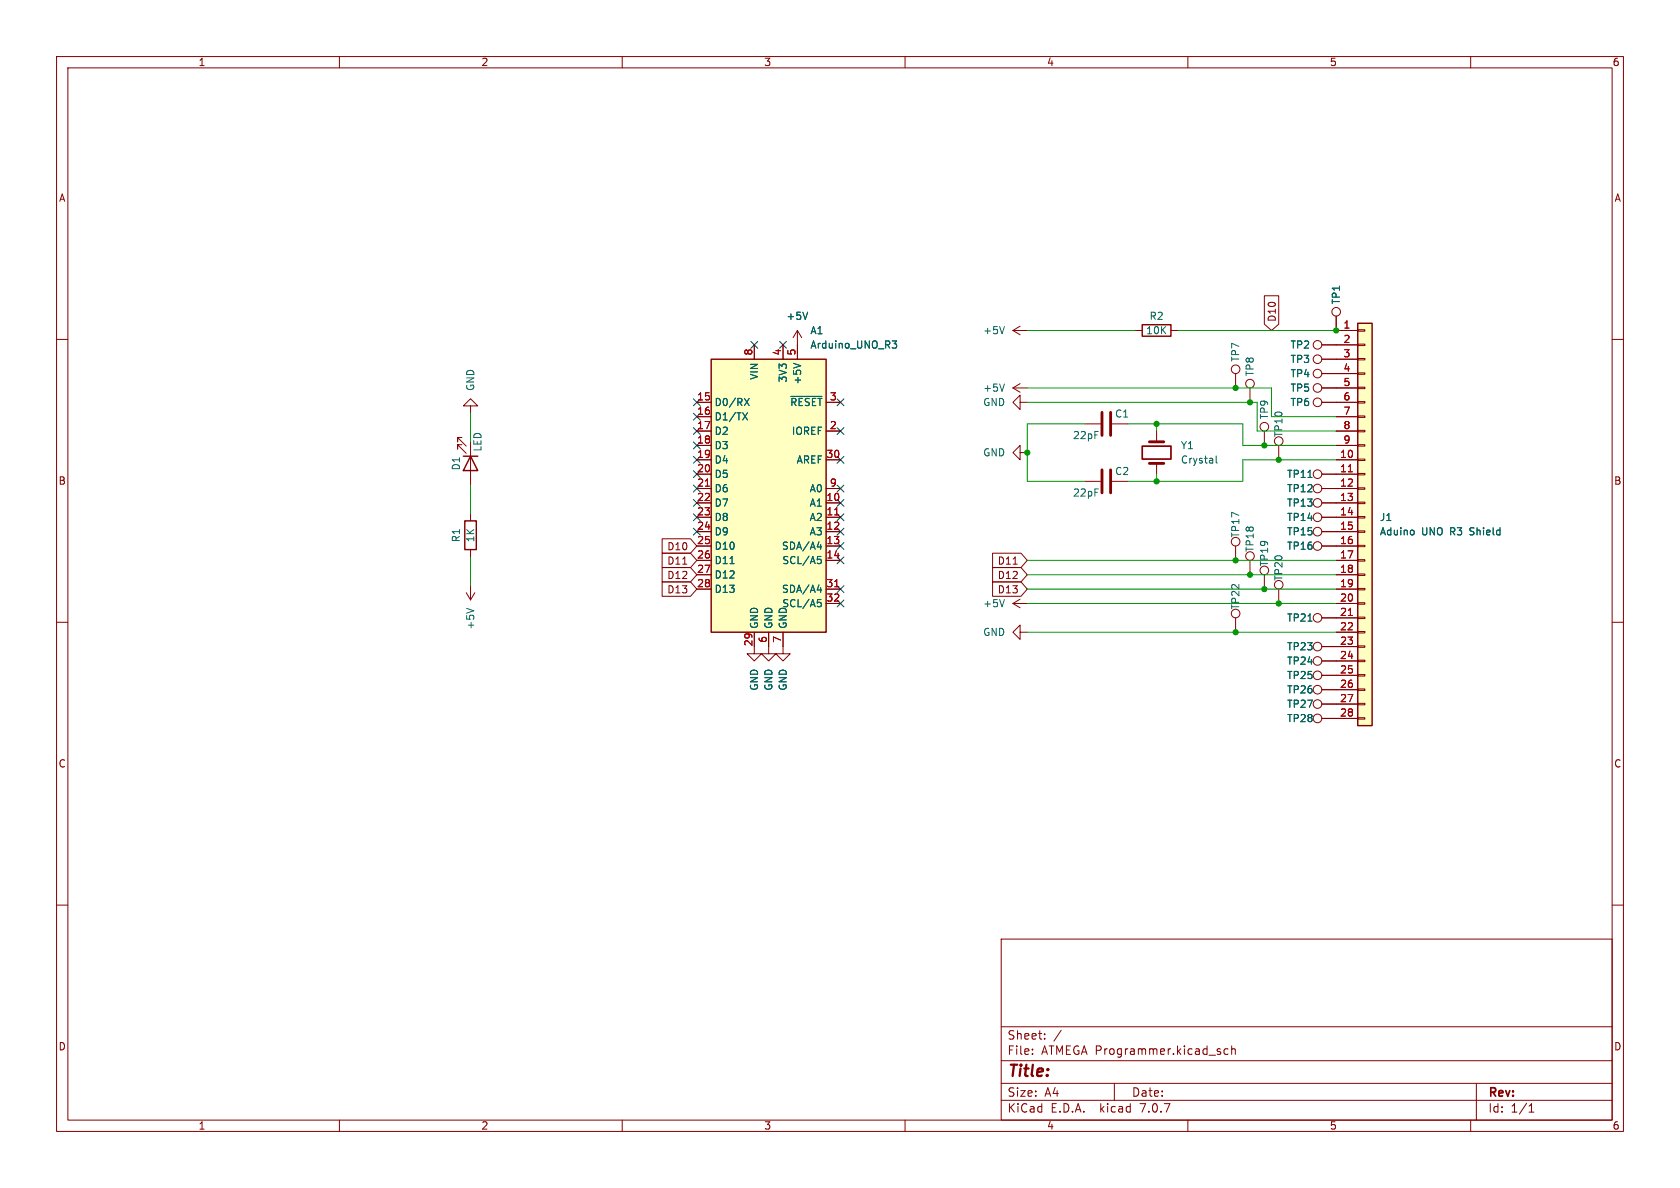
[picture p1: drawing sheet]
<svg xmlns="http://www.w3.org/2000/svg" width="297mm" height="210mm" viewBox="0 0 297 210" stroke-linecap="round" stroke-linejoin="round" font-family="sans-serif">
<g fill="none" stroke="#840000" stroke-width=".18">
<path d="M10 10h277v190h-277zM12 12h273v186h-273zM60 10v2M110 10v2M160 10v2M210 10v2M260 10v2M10 60h2M141 58.4l-.8 1.3M141 58.4v5.1M141 58.4l.7 1.3M179.1 58.4h2.5"/>
<path d="M179.1 58.4l1.2 .8M180.3 57.7l-1.2 .7M200.7 58.4h1.2M207 58.4h1.3M223.5 52.3h2.6v5l-1.3 1.1-1.3-1.1zM236.2 55.9v2.5h3.8M240 58.3h1.3v.2h-1.3zM285 60h2M81.7 77.3h-.8v.8v-.8l1.5 1.6M81.7 78.6h-.8v.8v-.8l1.5 1.5M83.2 71.8h1.3l-1.3-1.3-1.3 1.3h1.3v1.2M83.2 78.1v7.6"/>
<path d="M123.2 71.1h2.5M123.2 73.7h2.5M123.2 76.2h2.5M123.2 78.7h2.5M133.3 61v2.5M138.4 61v2.5M146 71.1h2.6M146 76.2h2.6M179.1 68.6l1.2 .7M179.1 68.6h2.5M180.3 71.1v-1.2l-1.2 1.2 1.2 1.3v-1.3h1.3M180.3 67.8l-1.2 .8"/>
<path d="M191.8 74.9h2.8M196.6 74.9h2.8M204.5 76.2v1.9M218.4 66v2.6M221 68.6v2.5M223.5 76.2v2.5M226.1 78.7v2.6M233.7 68.6h6.3M233.7 71.1h6.3M233.7 63.5h6.3M233.7 61h6.3M233.7 66h6.3"/>
<path d="M236.2 73.7h3.8M236.2 76.2h3.8M236.2 78.7h3.8M240 78.6h1.3v.3h-1.3zM240 76.1h1.3v.2h-1.3zM240 73.5h1.3v.3h-1.3zM240 71h1.3v.2h-1.3zM240 68.5h1.3v.2h-1.3zM240 65.9h1.3v.3h-1.3zM240 63.4h1.3v.2h-1.3zM240 60.8h1.3v.3h-1.3zM83.2 90.8v1.3"/>
<path d="M83.2 97.2v1.2M117.1 97.8h5l1.1 1.3-1.1 1.2h-5zM117.1 95.2h5l1.1 1.3-1.1 1.3h-5zM120.7 99.7h.7M123.2 86.4h2.5M123.2 96.5h2.5M123.2 94h2.5M123.2 91.4h2.5M123.2 88.9h2.5M123.2 83.8h2.5M123.2 81.3h2.5M123.2 99.1h2.5"/>
<path d="M146 86.4h2.6M146 96.5h2.6M146 94h2.6M146 91.4h2.6M146 88.9h2.6M146 81.3h2.6M146 99.1h2.6M175.5 97.8h5l1.1 1.3-1.1 1.2h-5zM179.1 99.7h.7M180.3 80v-1.3l-1.2 1.3 1.2 1.3v-1.3h1.3M191.8 85.1h2.8M196.6 85.1h2.8"/>
<path d="M204.5 81.9v1.9M218.4 96.5v2.6M221 99.1v2.5M233.7 86.4h6.3M233.7 96.5h6.3M233.7 94h6.3M233.7 91.4h6.3M233.7 88.9h6.3M233.7 83.8h6.3M236.2 81.3h3.8M236.2 99.1h3.8M240 98.9h1.3v.3h-1.3z"/>
<path d="M240 96.4h1.3v.2h-1.3zM240 93.9h1.3v.2h-1.3zM240 91.3h1.3v.3h-1.3zM240 88.8h1.3v.2h-1.3zM240 86.2h1.3v.3h-1.3zM240 83.7h1.3v.2h-1.3zM240 81.2h1.3v.2h-1.3zM10 110h2M82.4 104.8l.8 1.2M83.2 103.5v2.5M83.9 104.8l-.7 1.2M117.1 102.9h5l1.1 1.2-1.1 1.3h-5z"/>
<path d="M117.1 100.3h5l1.1 1.3-1.1 1.3h-5zM123.2 101.6h2.5M123.2 104.1h2.5M133.3 111.8v3.8h1.3l-1.3 1.2-1.2-1.2h1.2M135.9 111.8v3.8h1.3l-1.3 1.2-1.3-1.2h1.3M138.4 111.8v3.8h1.3l-1.3 1.2-1.2-1.2h1.2M146 104.1h2.6M146 106.7h2.6M175.5 102.9h5l1.1 1.2-1.1 1.3h-5zM175.5 100.3h5l1.1 1.3-1.1 1.3h-5zM179.1 106.7h2.5M179.1 106.7l1.2 .7"/>
<path d="M180.3 111.8v-1.3l-1.2 1.3 1.2 1.2v-1.2h1.3M180.3 105.9l-1.2 .8M218.4 109.2v2.6M223.5 101.6v2.5M226.1 104.1v2.6M233.7 109.2h6.3M233.7 114.3h6.3M233.7 116.8h6.3M233.7 119.4h6.3M236.2 101.6h3.8M236.2 104.1h3.8M236.2 106.7h3.8"/>
<path d="M236.2 111.8h3.8M240 119.3h1.3v.2h-1.3zM240 116.7h1.3v.3h-1.3zM240 114.2h1.3v.2h-1.3zM240 111.6h1.3v.3h-1.3zM240 109.1h1.3v.2h-1.3zM240 106.6h1.3v.2h-1.3zM240 104h1.3v.3h-1.3zM240 101.5h1.3v.2h-1.3zM285 110h2M233.7 124.5h6.3M233.7 121.9h6.3"/>
<path d="M233.7 127h6.3M240 126.9h1.3v.2h-1.3zM240 124.3h1.3v.3h-1.3zM240 121.8h1.3v.2h-1.3zM10 160h2M285 160h2M177 166h108v32h-108zM60 198v2M110 198v2M160 198v2M177 194.5h108M177 191.5h108"/>
<path d="M177 187.5h108M177 181.5h108M182.5 186.3v.1M182.5 185.5v.1M184.7 183.6v.1M184.7 182.8v.1M187.6 182.1l-1.3 2M197 191.5v3M210 198v2M215.7 186v.3M217.1 185.5l-.4-.1-.3 .3v.4l.1 .2h.6M217.7 185.5l.3-.1 .3 .1 .1 .9"/>
<path d="M217.7 184.9v1.5M260 198v2M261 191.5v6.5M270.3 196.6h.9M270.3 195.5l.4-.4v1.5"/>
<circle cx="236.2" cy="55.1" r=".76"/>
<circle cx="218.4" cy="65.3" r=".76"/>
<circle cx="221" cy="67.8" r=".76"/>
<circle cx="223.5" cy="75.4" r=".76"/>
<circle cx="226.1" cy="78" r=".76"/>
<circle cx="232.9" cy="66" r=".76"/>
<circle cx="232.9" cy="71.1" r=".76"/>
<circle cx="232.9" cy="63.5" r=".76"/>
<circle cx="232.9" cy="68.6" r=".76"/>
<circle cx="232.9" cy="61" r=".76"/>
<circle cx="218.4" cy="95.8" r=".76"/>
<circle cx="221" cy="98.3" r=".76"/>
<circle cx="232.9" cy="96.5" r=".76"/>
<circle cx="232.9" cy="86.4" r=".76"/>
<circle cx="232.9" cy="83.8" r=".76"/>
<circle cx="232.9" cy="91.4" r=".76"/>
<circle cx="232.9" cy="94" r=".76"/>
<circle cx="232.9" cy="88.9" r=".76"/>
<circle cx="218.4" cy="108.5" r=".76"/>
<circle cx="223.5" cy="100.8" r=".76"/>
<circle cx="226.1" cy="103.4" r=".76"/>
<circle cx="232.9" cy="116.8" r=".76"/>
<circle cx="232.9" cy="109.2" r=".76"/>
<circle cx="232.9" cy="114.3" r=".76"/>
<circle cx="232.9" cy="119.4" r=".76"/>
<circle cx="232.9" cy="124.5" r=".76"/>
<circle cx="232.9" cy="127" r=".76"/>
<circle cx="232.9" cy="121.9" r=".76"/>
</g>
<path d="M201.9 78.9h5.1v2.3h-5.1z" fill="none" stroke="#840000" stroke-width=".3"/>
<path d="M194.8 72.9v4.1M196.3 72.9v4.1M203.2 78.1h2.5M194.8 83.1v4M196.3 83.1v4M203.2 81.9h2.5" fill="none" stroke="#840000" stroke-width=".51"/>
<g fill="none" stroke="#006464" stroke-width=".18">
<path d="M142.8 55.2l-.4 1.3M177.6 57.7l-.5 1.3M131.3 73l.8 1.2M131.6 70.4l.8 1.3M132.1 73l-.8 1.2M132.4 70.4l-.8 1.3M139.8 70.1h5.5M140.3 64.2l1.2 .5M157.7 60.3h.8l-.4 .5 .4 .1v.4l-.2 .2h-.4M177.6 67.9l-.5 1.3M129.1 99.6h.7M144.5 96.7h.8"/>
<path d="M144.5 98.4h.6M144.7 98.9h.3l.2 .2-.1 .5h-.4M145.1 96.3v.8M215 80.6v1.1l.2 .2M231.2 84.4h.8M249.9 93.8l.1 .2-.1 .5M82.5 107.5l1.3 .5M144.5 104.3h.8M144.5 106h.6M144.7 106.5h.3l.2 .2-.1 .5-.4 .1M145.1 103.9v.8M177.6 106l-.5 1.3"/>
<path d="M231.2 109.8h.8"/>
</g>
<path d="M201.9 57.4h5.1v2h-5.1zM240 57.2h2.6v71.1h-2.6zM125.7 63.5h20.3v48.3h-20.3zM81.9 80.6h2.6M82.2 92.1h2v5.1h-2zM83.2 80.6l1.3 2.6h-2.6z" fill="none" stroke="#840000" stroke-width=".25"/>
<g fill="#ffffc2" stroke="#ffffc2" stroke-width=".18">
<path d="M240 57.2h2.6v71.1h-2.6z"/>
<path d="M125.7 63.5h20.3v48.3h-20.3z"/>
</g>
<path d="M124.7 85.9h.7M147.6 91h.7M238.4 83.4h.7M147.6 103.7h.7M238.4 108.8h.7" fill="none" stroke="#a90000" stroke-width=".18"/>
<g fill="none" stroke="#009600" stroke-width=".18">
<path d="M181.6 58.4h19.1M208.3 58.4h27.9M83.2 73v5.1M181.6 68.6h43.2v5.1h11.4M181.6 71.1h40.6v5.1h14M191.8 74.9h-10.2v10.2h10.2M199.4 74.9h20.3v3.8h16.5M204.5 74.9v1.3M83.2 85.7v5.1M83.2 98.4v5.1M181.6 99.1h54.6M204.5 83.8v1.3"/>
<path d="M236.2 81.3h-16.5v3.8h-20.3M181.6 106.7h54.6M181.6 101.6h54.6M181.6 111.8h54.6M181.6 104.1h54.6"/>
</g>
<g fill="none" stroke="#000084" stroke-width=".18">
<path d="M122.6 70.5l1.2 1.2M122.6 75.6l1.2 1.2M122.6 73.1l1.2 1.2M122.6 78.1l1.2 1.2M123.8 70.5l-1.2 1.2M123.8 75.6l-1.2 1.2M123.8 73.1l-1.2 1.2M123.8 78.1l-1.2 1.2M132.7 60.4l1.3 1.2M134 60.4l-1.3 1.2M137.8 60.4l1.2 1.2M139 60.4l-1.2 1.2"/>
<path d="M148 70.5l1.2 1.2M148 75.6l1.2 1.2M149.2 75.6l-1.2 1.2M149.2 70.5l-1.2 1.2M122.6 85.8l1.2 1.2M122.6 88.3l1.2 1.2M122.6 93.4l1.2 1.2M122.6 90.8l1.2 1.2M122.6 83.2l1.2 1.2M122.6 80.7l1.2 1.2M123.8 85.8l-1.2 1.2M123.8 88.3l-1.2 1.2"/>
<path d="M123.8 93.4l-1.2 1.2M123.8 90.8l-1.2 1.2M123.8 83.2l-1.2 1.2M123.8 80.7l-1.2 1.2M148 85.8l1.2 1.2M148 80.7l1.2 1.2M148 98.5l1.2 1.2M148 93.4l1.2 1.2M148 88.3l1.2 1.2M148 95.9l1.2 1.2M148 90.8l1.2 1.2M149.2 85.8l-1.2 1.2"/>
<path d="M149.2 80.7l-1.2 1.2M149.2 98.5l-1.2 1.2M149.2 93.4l-1.2 1.2M149.2 88.3l-1.2 1.2M149.2 95.9l-1.2 1.2M149.2 90.8l-1.2 1.2M148 103.5l1.2 1.2M148 106.1l1.2 1.2M149.2 103.5l-1.2 1.2M149.2 106.1l-1.2 1.2"/>
</g>
<g fill="#009600" stroke="#009600" stroke-width=".18">
<circle cx="236.2" cy="58.4" r=".46"/>
<circle cx="223.5" cy="78.7" r=".46"/>
<circle cx="226.1" cy="81.3" r=".46"/>
<circle cx="221" cy="101.6" r=".46"/>
<circle cx="223.5" cy="104.1" r=".46"/>
<circle cx="226.1" cy="106.7" r=".46"/>
<circle cx="218.4" cy="68.6" r=".46"/>
<circle cx="221" cy="71.1" r=".46"/>
<circle cx="181.6" cy="80" r=".46"/>
<circle cx="204.5" cy="74.9" r=".46"/>
<circle cx="218.4" cy="99.1" r=".46"/>
<circle cx="204.5" cy="85.1" r=".46"/>
<circle cx="218.4" cy="111.8" r=".46"/>
</g>
<text font-size="2.8" fill="#840000" x="178" y="190.9">Title:</text>
<g font-size="2.1" fill="#840000">
<text x="178" y="184">Sheet:</text>
<text x="178" y="186.7">File:</text>
<text x="184.1" y="186.7">ATMEGA Programmer.kicad_sch</text>
<text x="178" y="196.9">KiCad</text>
<text x="178" y="194.1">Size:</text>
<text x="184.7" y="194.1">A4</text>
<text x="185.7" y="196.9">E.D.A.</text>
<text x="194.6" y="196.9">kicad</text>
<text x="200" y="194.1">Date:</text>
<text x="201.8" y="196.9">7.0.7</text>
<text x="263" y="194.3">Rev:</text>
<text x="263" y="196.9">Id:</text>
<text x="267.1" y="196.9">1/1</text>
</g>
<g font-size="1.8" fill="#840000">
<text x="35" y="11.9">1</text>
<text x="85" y="11.9">2</text>
<text x="135" y="11.9">3</text>
<text x="185" y="11.9">4</text>
<text x="235" y="11.9">5</text>
<text x="285" y="11.9">6</text>
<text x="10.3" y="35.9">A</text>
<text x="285.3" y="35.9">A</text>
<text x="225.7" y="57" transform="rotate(-90 225.7 57)">D10</text>
<text x="10.3" y="85.9">B</text>
<text x="285.3" y="85.9">B</text>
<text x="117.9" y="100">D11</text>
<text x="117.9" y="97.5">D10</text>
<text x="176.3" y="100">D11</text>
<text x="117.9" y="105.1">D13</text>
<text x="117.9" y="102.6">D12</text>
<text x="176.3" y="105.1">D13</text>
<text x="176.3" y="102.6">D12</text>
<text x="10.3" y="135.9">C</text>
<text x="285.3" y="135.9">C</text>
<text x="10.3" y="185.9">D</text>
<text x="285.3" y="185.9">D</text>
<text x="35" y="199.9">1</text>
<text x="85" y="199.9">2</text>
<text x="135" y="199.9">3</text>
<text x="185" y="199.9">4</text>
<text x="235" y="199.9">5</text>
<text x="285" y="199.9">6</text>
</g>
<g font-size="1.8" fill="#006464">
<text x="237.1" y="53.9" transform="rotate(-90 237.1 53.9)">TP1</text>
<text x="138.9" y="56.7">+5V</text>
<text x="143.2" y="59.3">A1</text>
<text x="173.7" y="59.3">+5V</text>
<text x="202.5" y="59.3">10K</text>
<text x="203.1" y="56.7">R2</text>
<text x="143.2" y="61.8">Arduino_UNO_R3</text>
<text x="219.3" y="64.1" transform="rotate(-90 219.3 64.1)">TP7</text>
<text x="228" y="64.4">TP3</text>
<text x="228" y="61.8">TP2</text>
<text x="84" y="69.2" transform="rotate(-90 84 69.2)">GND</text>
<text x="126.2" y="72">D0/RX</text>
<text x="134.2" y="67.2" transform="rotate(-90 134.2 67.2)">VIN</text>
<text x="139.3" y="67.7" transform="rotate(-90 139.3 67.7)">3V3</text>
<text x="139.6" y="72">~{RESET}</text>
<text x="141.8" y="68.1" transform="rotate(-90 141.8 68.1)">+5V</text>
<text x="173.7" y="69.4">+5V</text>
<text x="173.7" y="72">GND</text>
<text x="221.8" y="66.6" transform="rotate(-90 221.8 66.6)">TP8</text>
<text x="228" y="69.4">TP5</text>
<text x="228" y="72">TP6</text>
<text x="228" y="66.9">TP4</text>
<text x="126.2" y="74.5">D1/TX</text>
<text x="126.2" y="77.1">D2</text>
<text x="139.9" y="77.1">IOREF</text>
<text x="189.6" y="77.8">22pF</text>
<text x="197" y="74">C1</text>
<text x="224.4" y="74.2" transform="rotate(-90 224.4 74.2)">TP9</text>
<text x="226.9" y="77.4" transform="rotate(-90 226.9 77.4)">TP10</text>
<text x="81.5" y="83.3" transform="rotate(-90 81.5 83.3)">D1</text>
<text x="85.3" y="79.9" transform="rotate(-90 85.3 79.9)">LED</text>
<text x="126.2" y="79.6">D3</text>
<text x="126.2" y="82.1">D4</text>
<text x="140.7" y="82.1">AREF</text>
<text x="173.7" y="80.9">GND</text>
<text x="208.7" y="79.6">Y1</text>
<text x="208.7" y="82.1">Crystal</text>
<text x="126.2" y="84.7">D5</text>
<text x="126.2" y="87.2">D6</text>
<text x="126.2" y="89.8">D7</text>
<text x="143" y="89.8">A1</text>
<text x="143" y="87.2">A0</text>
<text x="189.6" y="88">22pF</text>
<text x="197" y="84.2">C2</text>
<text x="227.4" y="87.2">TP12</text>
<text x="227.4" y="89.8">TP13</text>
<text x="227.4" y="84.7">TP11</text>
<text x="81.5" y="96" transform="rotate(-90 81.5 96)">R1</text>
<text x="84" y="96" transform="rotate(-90 84 96)">1K</text>
<text x="126.2" y="92.3">D8</text>
<text x="126.2" y="94.8">D9</text>
<text x="143" y="92.3">A2</text>
<text x="143" y="94.8">A3</text>
<text x="219.3" y="95.1" transform="rotate(-90 219.3 95.1)">TP17</text>
<text x="227.4" y="94.8">TP15</text>
<text x="227.4" y="92.3">TP14</text>
<text x="243.8" y="92.3">J1</text>
<text x="243.8" y="94.8">Aduino</text>
<text x="251.3" y="94.8">UNO R3</text>
<text x="260.1" y="94.8">Shield</text>
<text x="126.2" y="97.4">D10</text>
<text x="126.2" y="99.9">D11</text>
<text x="138.1" y="97.4">SDA/A4</text>
<text x="138.2" y="99.9">SCL/A5</text>
<text x="221.8" y="97.7" transform="rotate(-90 221.8 97.7)">TP18</text>
<text x="224.4" y="100.2" transform="rotate(-90 224.4 100.2)">TP19</text>
<text x="227.4" y="97.4">TP16</text>
<text x="126.2" y="102.5">D12</text>
<text x="126.2" y="105">D13</text>
<text x="138.1" y="105">SDA/A4</text>
<text x="138.2" y="107.5">SCL/A5</text>
<text x="173.7" y="107.5">+5V</text>
<text x="219.3" y="107.8" transform="rotate(-90 219.3 107.8)">TP22</text>
<text x="226.9" y="102.8" transform="rotate(-90 226.9 102.8)">TP20</text>
<text x="84" y="111.4" transform="rotate(-90 84 111.4)">+5V</text>
<text x="134.2" y="111.3" transform="rotate(-90 134.2 111.3)">GND</text>
<text x="136.8" y="111.3" transform="rotate(-90 136.8 111.3)">GND</text>
<text x="139.3" y="111.3" transform="rotate(-90 139.3 111.3)">GND</text>
<text x="173.7" y="112.6">GND</text>
<text x="227.4" y="110.1">TP21</text>
<text x="227.4" y="115.2">TP23</text>
<text x="227.4" y="117.7">TP24</text>
<text x="134.2" y="122.2" transform="rotate(-90 134.2 122.2)">GND</text>
<text x="136.8" y="122.2" transform="rotate(-90 136.8 122.2)">GND</text>
<text x="139.3" y="122.2" transform="rotate(-90 139.3 122.2)">GND</text>
<text x="227.4" y="125.3">TP27</text>
<text x="227.4" y="122.8">TP26</text>
<text x="227.4" y="120.2">TP25</text>
<text x="227.4" y="127.9">TP28</text>
</g>
<g font-size="1.8" fill="#a90000">
<text x="237.4" y="58.2">1</text>
<text x="133.1" y="62.9" transform="rotate(-90 133.1 62.9)">8</text>
<text x="138.2" y="62.9" transform="rotate(-90 138.2 62.9)">4</text>
<text x="140.7" y="62.9" transform="rotate(-90 140.7 62.9)">5</text>
<text x="237.4" y="60.7">2</text>
<text x="237.4" y="63.2">3</text>
<text x="237.4" y="65.8">4</text>
<text x="123.1" y="70.9">15</text>
<text x="146.6" y="70.9">3</text>
<text x="237.4" y="68.3">5</text>
<text x="237.4" y="70.9">6</text>
<text x="123.1" y="73.4">16</text>
<text x="123.1" y="75.9">17</text>
<text x="146.6" y="75.9">2</text>
<text x="237.4" y="73.4">7</text>
<text x="237.4" y="75.9">8</text>
<text x="123.1" y="78.5">18</text>
<text x="123.1" y="81">19</text>
<text x="123.1" y="83.6">20</text>
<text x="146" y="81">30</text>
<text x="236.8" y="81">10</text>
<text x="236.8" y="83.6">11</text>
<text x="237.4" y="78.5">9</text>
<text x="123.1" y="86.1">21</text>
<text x="123.1" y="88.6">22</text>
<text x="146" y="88.6">10</text>
<text x="146.6" y="86.1">9</text>
<text x="236.8" y="86.1">12</text>
<text x="236.8" y="88.6">13</text>
<text x="123.1" y="91.2">23</text>
<text x="123.1" y="93.7">24</text>
<text x="146" y="91.2">11</text>
<text x="146" y="93.7">12</text>
<text x="236.8" y="91.2">14</text>
<text x="236.8" y="93.7">15</text>
<text x="123.1" y="96.3">25</text>
<text x="123.1" y="98.8">26</text>
<text x="123.1" y="101.3">27</text>
<text x="146" y="96.3">13</text>
<text x="146" y="98.8">14</text>
<text x="236.8" y="96.3">16</text>
<text x="236.8" y="98.8">17</text>
<text x="236.8" y="101.3">18</text>
<text x="123.1" y="103.9">28</text>
<text x="146" y="103.9">31</text>
<text x="146" y="106.4">32</text>
<text x="236.8" y="103.9">19</text>
<text x="236.8" y="106.4">20</text>
<text x="135.6" y="113.7" transform="rotate(-90 135.6 113.7)">6</text>
<text x="138.2" y="113.7" transform="rotate(-90 138.2 113.7)">7</text>
<text x="236.8" y="109">21</text>
<text x="236.8" y="111.5">22</text>
<text x="133.1" y="114.3" transform="rotate(-90 133.1 114.3)">29</text>
<text x="236.8" y="114">23</text>
<text x="236.8" y="116.6">24</text>
<text x="236.8" y="119.1">25</text>
<text x="236.8" y="121.7">26</text>
<text x="236.8" y="124.2">27</text>
<text x="236.8" y="126.7">28</text>
</g>
</svg>
